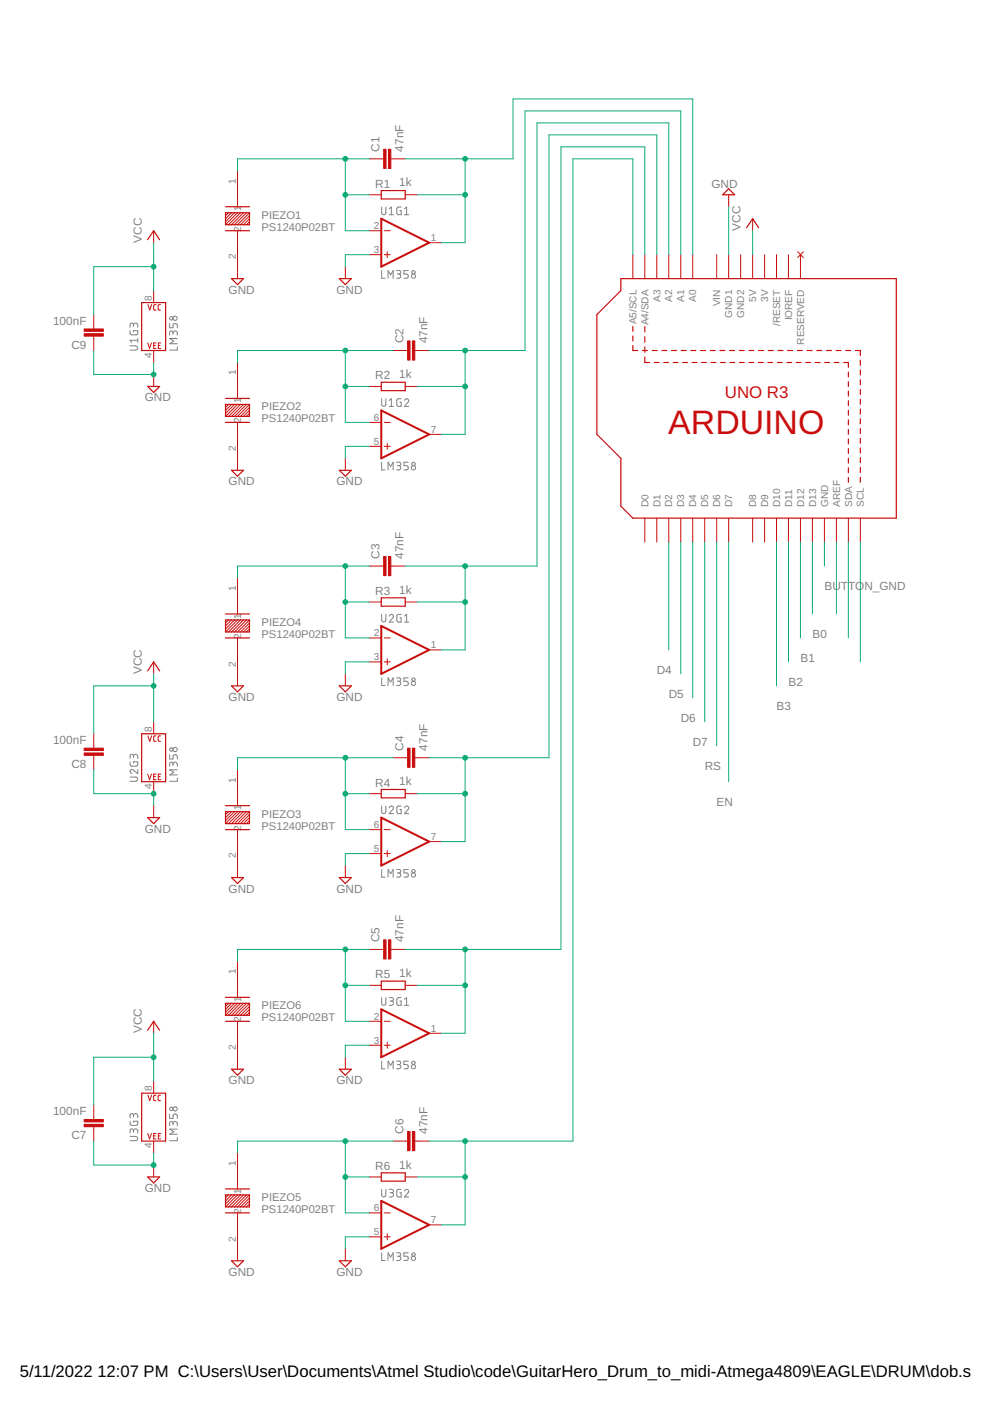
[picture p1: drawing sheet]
<svg xmlns="http://www.w3.org/2000/svg" width="210mm" height="297mm" viewBox="0 0 210 297" stroke-linecap="round" stroke-linejoin="round" font-family="sans-serif">
<g fill="none" stroke="#808080" stroke-width=".21">
<path d="M80.9 43.9v1.2a.44 .44 0 0 0 .5 .4 .44 .44 0 0 0 .4-.4v-1.2M80.9 57.4v1.6h.7M82.3 59v-1.6l.5 .9 .6-.9v1.6M82.5 44.3l.5-.4v1.6M82.5 45.5h.9M84.1 57.4h.5a.37 .37 0 0 1 .4 .3 .37 .37 0 0 1-.4 .4h-.3M84.5 58.1a.44 .44 0 0 1 .5 .4 .44 .44 0 0 1-.5 .5h-.4M85 43.9h-.5l-.3 .2v1.2l.2 .2h.6v-.9h-.2M85.7 45.5h1M85.7 44.3l.5-.4v1.6M86.6 57.4h-1v.7h.6a.45 .45 0 0 1 .4 .4 .45 .45 0 0 1-.4 .5h-.6M27.6 73.3h1.1a.46 .46 0 0 1 .5 .5 .46 .46 0 0 1-.5 .4h-1.1"/>
<path d="M27.6 70.1v.7l.2 .2h1.1l.3-.2v-.7h-.9v.3M28.3 68.9a.46 .46 0 0 1 .5-.4 .46 .46 0 0 1 .4 .4v.5M28.3 69.2v-.3a.36 .36 0 0 0-.4-.4 .36 .36 0 0 0-.3 .4v.5M29.2 72.2h-1.6l.3 .4M29.2 71.7v.9M36 68.6v.9h.7v-.5a.46 .46 0 0 1 .4-.4 .46 .46 0 0 1 .5 .4v.5M36.7 70.6a.46 .46 0 0 1 .4-.5 .46 .46 0 0 1 .5 .5v.5M36.7 70.9v-.4a.36 .36 0 0 0-.4-.4 .36 .36 0 0 0-.3 .4v.6M37.6 73.5v.7h-1.6M37.6 71.8h-1.6l.9 .5-.9 .6h1.6M80.9 84.5v1.2a.44 .44 0 0 0 .5 .5 .44 .44 0 0 0 .4-.5v-1.2M80.9 98v1.6h.7"/>
<path d="M82.3 99.6v-1.6l.5 .9 .6-.9v1.6M82.5 84.9l.5-.4v1.7M82.5 86.2h.9M84.1 98h.5a.36 .36 0 0 1 .4 .4 .36 .36 0 0 1-.4 .3h-.3M84.5 98.7a.46 .46 0 0 1 .5 .5 .46 .46 0 0 1-.5 .4h-.4M85 84.5h-.5l-.3 .3-.1 1 .3 .3 .6 .1v-.9h-.2M85.7 84.9a.45 .45 0 0 1 .7-.3 .45 .45 0 0 1 .1 .7l-.8 .9h1M86.6 98h-1v.7h.6a.46 .46 0 0 1 .4 .5 .46 .46 0 0 1-.4 .4h-.6M80.9 130.3v1.1a.44 .44 0 0 0 .5 .5 .44 .44 0 0 0 .4-.5v-1.1M82.5 130.6a.44 .44 0 0 1 .7-.3 .44 .44 0 0 1 .1 .7l-.8 .9h.9M85 130.3h-.6l-.2 .2v1.3l.8 .1v-.9h-.2M85.7 130.6l.5-.3v1.6"/>
<path d="M85.7 131.9h1M80.9 143.7v1.7h.7M82.3 145.4v-1.7l.5 .9 .6-.9v1.7M84.1 143.7h.5a.36 .36 0 0 1 .4 .4 .36 .36 0 0 1-.4 .3h-.3M84.5 144.4a.46 .46 0 0 1 .5 .5 .46 .46 0 0 1-.5 .5h-.4M86.6 143.7h-1v.7h.6a.46 .46 0 0 1 .4 .5 .46 .46 0 0 1-.4 .5h-.6M27.6 164.8h1.1a.44 .44 0 0 1 .5 .4 .44 .44 0 0 1-.5 .5h-1.1M27.6 161.5v.7l.2 .2 1.3-.1 .1-.8h-.9v.3M28.3 160.4a.46 .46 0 0 1 .5-.5 .46 .46 0 0 1 .4 .5v.4M28.3 160.6v-.3a.36 .36 0 0 0-.4-.4 .36 .36 0 0 0-.3 .4v.5M29.2 163.2v.8l-.9-.7a.44 .44 0 0 0-.7 .1 .44 .44 0 0 0 .3 .6M36 160v.9h.7v-.5a.46 .46 0 0 1 .4-.4 .46 .46 0 0 1 .5 .4v.5"/>
<path d="M36.7 162a.46 .46 0 0 1 .4-.4 .46 .46 0 0 1 .5 .4v.5M36.7 162.3v-.4a.36 .36 0 0 0-.4-.3 .36 .36 0 0 0-.3 .3v.6M37.6 164.9v.8h-1.6M37.6 163.2h-1.6l.9 .5-.9 .6h1.6M80.9 170.9v1.2a.44 .44 0 0 0 .5 .4 .44 .44 0 0 0 .4-.4v-1.2M82.5 171.3a.44 .44 0 0 1 .7-.4 .44 .44 0 0 1 .1 .7l-.8 .9h.9M85 170.9h-.6l-.2 .2v1.2l.2 .2h.6v-.9h-.2M85.7 171.3a.45 .45 0 0 1 .7-.4 .45 .45 0 0 1 .1 .7l-.8 .9h1M80.9 184.4v1.6h.7M82.3 186v-1.6l.5 .9 .6-.9v1.6M84.1 184.4h.5a.36 .36 0 0 1 .4 .3 .36 .36 0 0 1-.4 .4h-.3M84.5 185.1a.44 .44 0 0 1 .5 .4 .44 .44 0 0 1-.5 .5h-.4"/>
<path d="M86.6 184.4h-1v.7h.6a.45 .45 0 0 1 .4 .4 .45 .45 0 0 1-.4 .5h-.6M80.9 211.5v1.2a.44 .44 0 0 0 .5 .4 .44 .44 0 0 0 .4-.4v-1.2M82.5 211.5h.6a.36 .36 0 0 1 .3 .4 .36 .36 0 0 1-.3 .3h-.4M83 212.2a.46 .46 0 0 1 .4 .5 .46 .46 0 0 1-.4 .4h-.5M85 211.5h-.5l-.3 .3v1.1l.2 .2h.6v-.9h-.2M85.7 211.9l.5-.4v1.6M85.7 213.1h1M27.6 237.7v.7l.2 .2h1.1l.3-.2v-.7h-.9v.3M28.3 239.8a.46 .46 0 0 1 .5-.5 .46 .46 0 0 1 .4 .5v.4M28.3 236.6a.46 .46 0 0 1 .5-.5 .46 .46 0 0 1 .4 .5v.4M28.3 236.8v-.3a.36 .36 0 0 0-.4-.4 .36 .36 0 0 0-.3 .4v.5M36 236.2v.9h.7v-.5a.46 .46 0 0 1 .4-.4 .46 .46 0 0 1 .5 .4v.5"/>
<path d="M36.7 238.2a.46 .46 0 0 1 .4-.4 .46 .46 0 0 1 .5 .4v.5M36.7 238.5v-.4a.36 .36 0 0 0-.4-.3 .36 .36 0 0 0-.3 .3v.6M37.6 239.4h-1.6l.9 .5-.9 .6h1.6M80.9 225v1.6h.7M82.3 226.6v-1.6l.5 .9 .6-.9v1.6M84.1 225h.5a.36 .36 0 0 1 .4 .3 .36 .36 0 0 1-.4 .4h-.3M84.5 225.7a.46 .46 0 0 1 .5 .5 .46 .46 0 0 1-.5 .4h-.4M86.6 225h-1v.7h.6a.46 .46 0 0 1 .4 .5 .46 .46 0 0 1-.4 .4h-.6M27.6 240.9h1.1a.46 .46 0 0 1 .5 .5 .46 .46 0 0 1-.5 .5h-1.1M28.3 240.1v-.4a.36 .36 0 0 0-.4-.4 .36 .36 0 0 0-.3 .4v.5M37.6 241.1v.8h-1.6M80.9 252.2v1.1a.44 .44 0 0 0 .5 .5 .44 .44 0 0 0 .4-.5v-1.1"/>
<path d="M82.5 252.2h.6a.36 .36 0 0 1 .3 .3 .36 .36 0 0 1-.3 .4h-.4M83 252.9a.46 .46 0 0 1 .4 .4 .46 .46 0 0 1-.4 .5h-.5M85 252.2h-.6l-.2 .2-.1 1 .3 .4h.6v-.9h-.2M85.7 252.5a.45 .45 0 0 1 .7-.3 .45 .45 0 0 1 .1 .7l-.8 .9h1M80.9 265.6v1.7h.7M82.3 267.3v-1.7l.5 .9 .6-.9v1.7M84.1 265.6h.5a.36 .36 0 0 1 .4 .4 .36 .36 0 0 1-.4 .3h-.3M84.5 266.3a.46 .46 0 0 1 .5 .5 .46 .46 0 0 1-.5 .5h-.4M86.6 265.6h-1v.7h.6a.46 .46 0 0 1 .4 .5 .46 .46 0 0 1-.4 .5h-.6"/>
<circle cx="87.7" cy="58.5" r=".46"/>
<circle cx="87.7" cy="57.7" r=".36"/>
<circle cx="36.3" cy="67.5" r=".36"/>
<circle cx="37.1" cy="67.5" r=".44"/>
<circle cx="87.7" cy="99.2" r=".46"/>
<circle cx="87.7" cy="98.4" r=".36"/>
<circle cx="36.3" cy="158.9" r=".37"/>
<circle cx="37.1" cy="158.9" r=".45"/>
<circle cx="87.7" cy="144.9" r=".45"/>
<circle cx="87.7" cy="144.1" r=".36"/>
<circle cx="87.7" cy="185.5" r=".46"/>
<circle cx="87.7" cy="184.7" r=".36"/>
<circle cx="36.3" cy="235.1" r=".36"/>
<circle cx="37.1" cy="235.1" r=".44"/>
<circle cx="87.7" cy="226.2" r=".46"/>
<circle cx="87.7" cy="225.3" r=".36"/>
<circle cx="87.7" cy="266.8" r=".46"/>
<circle cx="87.7" cy="266" r=".36"/>
</g>
<g fill="none" stroke="#c90d0c" stroke-width=".21">
<path d="M50.4 36.2v7.6M78.3 33.7h3M82.9 33.7h3M32.6 48.9v2.6M48.5 45.1l-.7 .6M49.1 45.1l-1.3 1.3M49.7 45.1l-1.9 1.9M50.4 48.9v10.2M50.4 45.1l-2.6 2.5M51 45.1l-2.5 2.5M51.6 45.1l-2.5 2.5M52.3 45.1l-2.6 2.5"/>
<path d="M52.9 45.1l-2.5 2.5M52.9 45.7l-1.9 1.9M52.9 46.4l-1.3 1.2M52.9 47l-.6 .6M73.2 56.5v2.6M78.3 48.9h2.5M78.3 54h2.5M78.3 41.3h2.5M81.5 48.9h1.2M81.5 54h1.2M82.1 53.4v1.2M85.9 41.3h2.6"/>
<path d="M91 51.5h2.5M134.2 54v5.1M136.7 54v5.1M139.3 54v5.1M141.8 54v5.1M144.3 54v5.1M146.9 54v5.1M152 54v5.1M154.5 41.3v2.5M154.5 54v5.1M157 54v5.1M159.6 46.4v2.5"/>
<path d="M159.6 54v5.1M162.1 54v5.1M164.6 54v5.1M167.2 54v5.1M169.1 53.4l1.2 1.2M169.7 54v5.1M170.3 53.4l-1.2 1.2M19.9 66.7v3M19.9 71.3v3M31.3 72.7l.4 1.2 .4-1.2M31.4 64.6l.3 1.1 .5-1.1M32.6 61.6v2.6"/>
<path d="M32.6 74.3v2.6M32.6 79.4v2.5M32.6 73.2h.4M33.1 64.6h-.4l-.1 .2v.8l.5 .1M33.1 72.7h-.5v1.2h.5M33.6 73.2h.4M34 64.6h-.3l-.2 .2v.8l.5 .1M34.1 72.7h-.5v1.2h.5M50.4 76.9v7.6M83.4 74.3h3M87.9 74.3h3.1M48.5 85.7l-.7 .7"/>
<path d="M49.1 85.7l-1.3 1.3M49.7 85.7l-1.9 2M50.4 89.6v10.1M50.4 85.7l-2.6 2.6M51 85.7l-2.5 2.6M51.6 85.7l-2.5 2.6M52.3 85.7l-2.6 2.6M52.9 85.7l-2.5 2.6M52.9 86.4l-1.9 1.9M52.9 87l-1.3 1.3M52.9 87.7l-.6 .6M73.2 97.2v2.5"/>
<path d="M78.3 89.6h2.5M78.3 94.6h2.5M78.3 81.9h2.5M81.5 89.6h1.2M81.5 94.6h1.2M82.1 94v1.3M85.9 81.9h2.6M91 92.1h2.5M136.7 109.9v5M139.3 109.9v5M141.8 109.9v5M144.3 109.9v5"/>
<path d="M146.9 109.9v5M149.4 109.9v5M152 109.9v5M154.5 109.9v5M159.6 109.9v5M162.1 109.9v5M164.6 109.9v5M167.2 109.9v5M169.7 109.9v5M172.3 109.9v5M174.8 109.9v5M177.3 109.9v5"/>
<path d="M179.9 109.9v5M182.4 109.9v5M48.5 131.4l-.7 .7M49.1 131.4l-1.3 1.3M49.7 131.4l-1.9 1.9M50.4 122.6v7.6M50.4 135.3v10.1M50.4 131.4l-2.6 2.6M51 131.4l-2.5 2.6M51.6 131.4l-2.5 2.6M52.3 131.4l-2.6 2.6M52.9 131.4l-2.5 2.6"/>
<path d="M52.9 132.1l-1.9 1.9M52.9 132.7l-1.3 1.3M52.9 133.3l-.6 .7M78.3 135.3h2.5M78.3 127.6h2.5M78.3 120h3M81.5 135.3h1.2M82.1 139.7v1.3M82.9 120h3M85.9 127.6h2.6M91 137.8h2.5M19.9 155.6v3"/>
<path d="M31.4 156l.3 1.2 .5-1.2M32.6 140.3v2.6M32.6 153v2.6M33.1 156h-.4l-.1 .3v.7l.5 .2M34 156h-.3l-.2 .3v.7l.5 .2M73.2 142.9v2.5M78.3 140.3h2.5M81.5 140.3h1.2M19.9 160.1v3.1M31.3 164.1l.4 1.2 .4-1.2M32.6 165.7v2.6M32.6 170.8v2.6"/>
<path d="M32.6 164.7h.4M33.1 164.1h-.5v1.2h.5M33.6 164.7h.4M34.1 164.1h-.5v1.2h.5M48.5 172.1l-.7 .6M49.1 172.1l-1.3 1.3M49.7 172.1l-1.9 1.9M50.4 163.2v7.6M50.4 175.9v10.2M50.4 172.1l-2.6 2.5M51 172.1l-2.5 2.5M51.6 172.1l-2.5 2.5"/>
<path d="M52.3 172.1l-2.6 2.5M52.9 172.1l-2.5 2.5M52.9 172.7l-1.9 1.9M52.9 173.4l-1.3 1.2M52.9 174l-.6 .6M78.3 175.9h2.5M78.3 168.3h2.5M81.5 175.9h1.2M83.4 160.7h3M85.9 168.3h2.6M87.9 160.7h3.1M91 178.4h2.5"/>
<path d="M73.2 183.5v2.6M78.3 181h2.5M81.5 181h1.2M82.1 180.3v1.3M32.6 216.5v2.6M48.5 212.7l-.7 .7M49.1 212.7l-1.3 1.3M49.7 212.7l-1.9 1.9M50.4 203.8v7.7M50.4 216.5v10.2M50.4 212.7l-2.6 2.6M51 212.7l-2.5 2.6"/>
<path d="M51.6 212.7l-2.5 2.6M52.3 212.7l-2.6 2.6M52.9 212.7l-2.5 2.6M52.9 213.4l-1.9 1.9M52.9 214l-1.3 1.3M52.9 214.6l-.6 .7M78.3 216.5h2.5M78.3 208.9h2.5M78.3 201.3h3M81.5 216.5h1.2M82.9 201.3h3M85.9 208.9h2.6"/>
<path d="M91 219.1h2.5M19.9 234.3v3.1M19.9 238.9v3M31.4 232.2l.3 1.2 .5-1.2M32.6 229.2v2.6M33.1 232.2h-.4l-.1 .3v.7l.5 .2M34 232.2h-.3l-.2 .3v.7l.5 .2M73.2 224.2v2.5M78.3 221.6h2.5M81.5 221.6h1.2M82.1 221v1.2M31.3 240.3l.4 1.2 .4-1.2"/>
<path d="M32.6 241.9v2.6M32.6 247v2.5M32.6 240.8h.4M33.1 240.3h-.5v1.2h.5M33.6 240.8h.4M34.1 240.3h-.5v1.2h.5M48.5 253.3l-.7 .7M49.1 253.3l-1.3 1.3M49.7 253.3l-1.9 1.9M50.4 244.5v7.6M50.4 257.2v10.1M50.4 253.3l-2.6 2.6"/>
<path d="M51 253.3l-2.5 2.6M51.6 253.3l-2.5 2.6M52.3 253.3l-2.6 2.6M52.9 253.3l-2.5 2.6M52.9 254l-1.9 1.9M52.9 254.6l-1.3 1.3M52.9 255.2l-.6 .7M78.3 257.2h2.5M78.3 249.5h2.5M81.5 257.2h1.2M83.4 241.9h3M85.9 249.5h2.6"/>
<path d="M87.9 241.9h3.1M91 259.7h2.5M73.2 264.8v2.5M78.3 262.2h2.5M81.5 262.2h1.2M82.1 261.6v1.3"/>
</g>
<path d="M80.8 46.4l10.2 5.1-10.2 5zM80.8 87l10.2 5.1-10.2 5.1zM80.8 132.7l10.2 5.1-10.2 5.1zM80.8 173.4l10.2 5-10.2 5.1zM80.8 214l10.2 5.1-10.2 5.1zM80.8 254.6l10.2 5.1-10.2 5.1z" fill="none" stroke="#c90d0c" stroke-width=".42"/>
<g fill="none" stroke="#c90d0c" stroke-width=".25">
<path d="M31.3 50.8l1.3-1.9 1.2 1.9M47.8 45.1h5.1v2.5h-5.1zM47.8 43.8h5.1M47.8 48.9h5.1M49.1 59.1h2.5l-1.2 1.2zM71.9 59.1h2.6l-1.3 1.2zM80.8 40.4h5.1v1.8h-5.1zM131.6 59.1h58.4v50.8h-55.8l-2.6-2.6v-10.1l-5-5.1v-25.4l5-5.1zM154.5 40l1.3 1.3h-2.6zM158.3 48.3l1.3-1.9 1.2 1.9M30 64.2h5.1v10.1h-5.1zM134.2 73.3v1h1"/>
<path d="M134.2 69.2v1.1M134.2 71.2v1.1M136.2 74.3h1.1M136.7 75.7v1.2h1M136.7 69.2v1.2M136.7 71.4v1.1M136.7 73.5v1.2M138.3 74.3h1M138.7 76.9h1M140.3 74.3h1.1M140.7 76.9h1M142.4 74.3h1"/>
<path d="M142.7 76.9h1M144.4 74.3h1.1M144.7 76.9h1.1M146.5 74.3h1M146.7 76.9h1.1M148.5 74.3h1.1M148.8 76.9h1M150.6 74.3h1M150.8 76.9h1M152.6 74.3h1.1M152.8 76.9h1M154.7 74.3h1"/>
<path d="M154.8 76.9h1M156.7 74.3h1.1M156.8 76.9h1M158.8 74.3h1.1M158.8 76.9h1M160.8 76.9h1M160.8 74.3h1.1M162.8 76.9h1M162.9 74.3h1.1M164.8 76.9h1M165 74.3h1M166.8 76.9h1"/>
<path d="M167 74.3h1.1M168.8 76.9h1M169.1 74.3h1M170.8 76.9h1.1M171.1 74.3h1.1M172.8 76.9h1.1M173.2 74.3h1M174.9 76.9h1M175.2 74.3h1.1M176.9 76.9h1M177.3 74.3h1M178.9 76.9h1v1"/>
<path d="M179.3 74.3h1.1M179.9 78.9v1M181.4 74.3h1v1.1M182.4 76.4v1M182.4 78.4v1.1M31.3 81.9h2.5l-1.2 1.3zM47.8 84.5h5.1M47.8 89.6h5.1M47.8 85.7h5.1v2.6h-5.1zM49.1 99.7h2.5l-1.2 1.3zM71.9 99.7h2.6l-1.3 1.3zM80.8 81h5.1v1.8h-5.1z"/>
<path d="M179.9 80.9v1M179.9 82.9v1.1M179.9 85v1M179.9 87v1M179.9 89v1.1M179.9 91.1v1M179.9 93.1v1M179.9 95.1v1.1M179.9 97.2v1M179.9 99.2v1M182.4 80.5v1.1M182.4 82.6v1.1"/>
<path d="M182.4 84.6v1.1M182.4 86.7v1.1M182.4 88.8v1.1M182.4 90.8v1.1M182.4 92.9v1.1M182.4 95v1.1M182.4 97v1.1M182.4 99.1v1.1M179.9 101.2v1M182.4 101.2v1M47.8 131.4h5.1v2.6h-5.1zM47.8 130.2h5.1"/>
<path d="M47.8 135.3h5.1M80.8 126.7h5.1v1.8h-5.1zM30 155.6h5.1v10.1h-5.1zM31.3 142.2l1.3-1.9 1.2 1.9M49.1 145.4h2.5l-1.2 1.3zM71.9 145.4h2.6l-1.3 1.3zM31.3 173.4h2.5l-1.2 1.2zM47.8 172.1h5.1v2.5h-5.1zM47.8 170.8h5.1M47.8 175.9h5.1M80.8 167.4h5.1v1.8h-5.1zM49.1 186.1h2.5l-1.2 1.2z"/>
<path d="M71.9 186.1h2.6l-1.3 1.2zM31.3 218.4l1.3-1.9 1.2 1.9M47.8 212.7h5.1v2.6h-5.1zM47.8 211.5h5.1M47.8 216.5h5.1M80.8 208h5.1v1.8h-5.1zM30 231.8h5.1v10.1h-5.1zM49.1 226.7h2.5l-1.2 1.3zM71.9 226.7h2.6l-1.3 1.3zM31.3 249.5h2.5l-1.2 1.3zM47.8 253.3h5.1v2.6h-5.1zM47.8 252.1h5.1"/>
<path d="M47.8 257.2h5.1M80.8 248.7h5.1v1.7h-5.1zM49.1 267.3h2.5l-1.2 1.3zM71.9 267.3h2.6l-1.3 1.3z"/>
</g>
<g fill="#c90d0c" stroke="#c90d0c" stroke-width=".21">
<path d="M82.4 31.6h.5v4.1h-.5z"/>
<path d="M81.3 31.6h.6v4.1h-.6z"/>
<path d="M87.4 72.3h.5v4h-.5z"/>
<path d="M86.4 72.3h.5v4h-.5z"/>
<path d="M82.4 118h.5v4h-.5z"/>
<path d="M81.3 118h.6v4h-.6z"/>
<path d="M87.4 158.6h.5v4.1h-.5z"/>
<path d="M86.4 158.6h.5v4.1h-.5z"/>
<path d="M82.4 199.3h.5v4h-.5z"/>
<path d="M81.3 199.3h.6v4h-.6z"/>
<path d="M87.4 239.9h.5v4.1h-.5z"/>
<path d="M86.4 239.9h.5v4.1h-.5z"/>
<path d="M17.8 237.4h4.1v.5h-4.1z"/>
<path d="M17.8 238.4h4.1v.5h-4.1z"/>
<path d="M17.8 158.6h4.1v.5h-4.1z"/>
<path d="M17.8 159.6h4.1v.5h-4.1z"/>
<path d="M17.8 69.7h4.1v.6h-4.1z"/>
<path d="M17.8 70.8h4.1v.5h-4.1z"/>
</g>
<g fill="none" stroke="#0dab76" stroke-width=".21">
<path d="M73.2 33.7v15.2h5.1M78.3 33.7h-27.9v2.5M85.9 33.7h22.9v-12.7h38.1v33M98.6 33.7v17.8h-5.1M32.6 51.5v10.1M32.6 56.5h-12.7v10.2M73.2 41.3h5.1M78.3 54h-5.1v2.5M88.5 41.3h10.1M134.2 54v-20.3h-12.7v208.2h-30.5M136.7 54v-22.9h-17.8v170.2h-33M139.3 54v-25.4h-22.9v132.1h-25.4"/>
<path d="M141.8 54v-27.9h-27.9v93.9h-28M144.3 54v-30.5h-33v50.8h-20.3M154.5 43.8v10.2M159.6 48.9v5.1M19.9 74.3v5.1h12.7v-2.5M73.2 74.3v15.3h5.1M83.4 74.3h-33v2.6M98.6 74.3v17.8h-5.1M73.2 81.9h5.1M78.3 94.6h-5.1v2.6M88.5 81.9h10.1M141.8 114.9v22.9"/>
<path d="M144.3 114.9v28M146.9 114.9v33.1M149.4 114.9v38.1M152 114.9v43.2M154.5 114.9v50.8M164.6 114.9v30.5M167.2 114.9v25.4M169.7 114.9v20.4M172.3 114.9v15.3M174.8 114.9v5.1M177.3 114.9v15.3M179.9 114.9v20.4"/>
<path d="M182.4 114.9v25.4M73.2 120v15.3h5.1M73.2 127.6h5.1M78.3 120h-27.9v2.6M88.5 127.6h10.1M98.6 120v17.8h-5.1M32.6 142.9v10.1M32.6 145.4h-12.7v10.2M78.3 140.3h-5.1v2.6M19.9 163.2v5.1h12.7v2.5M73.2 160.7v15.2h5.1M73.2 168.3h5.1"/>
<path d="M83.4 160.7h-33v2.5M88.5 168.3h10.1M98.6 160.7v17.7h-5.1M78.3 181h-5.1v2.5M32.6 219.1v10.1M73.2 201.3v15.2h5.1M73.2 208.9h5.1M78.3 201.3h-27.9v2.5M88.5 208.9h10.1M98.6 201.3v17.8h-5.1M32.6 224.2h-12.7v10.1M78.3 221.6h-5.1v2.6"/>
<path d="M19.9 241.9v5.1h12.7v-2.5M73.2 241.9v15.3h5.1M73.2 249.5h5.1M83.4 241.9h-33v2.6M88.5 249.5h10.1M98.6 241.9v17.8h-5.1M78.3 262.2h-5.1v2.6"/>
</g>
<g fill="#0dab76" stroke="#0dab76" stroke-width=".21">
<circle cx="32.6" cy="79.4" r=".51"/>
<circle cx="32.6" cy="168.3" r=".51"/>
<circle cx="32.6" cy="247" r=".51"/>
<circle cx="73.2" cy="41.3" r=".51"/>
<circle cx="73.2" cy="33.7" r=".51"/>
<circle cx="98.6" cy="41.3" r=".51"/>
<circle cx="98.6" cy="33.7" r=".51"/>
<circle cx="73.2" cy="81.9" r=".51"/>
<circle cx="73.2" cy="74.3" r=".51"/>
<circle cx="98.6" cy="81.9" r=".51"/>
<circle cx="98.6" cy="74.3" r=".51"/>
<circle cx="73.2" cy="127.6" r=".51"/>
<circle cx="73.2" cy="120" r=".51"/>
<circle cx="98.6" cy="127.6" r=".51"/>
<circle cx="98.6" cy="120" r=".51"/>
<circle cx="73.2" cy="168.3" r=".51"/>
<circle cx="73.2" cy="160.7" r=".51"/>
<circle cx="98.6" cy="168.3" r=".51"/>
<circle cx="98.6" cy="160.7" r=".51"/>
<circle cx="73.2" cy="208.9" r=".51"/>
<circle cx="73.2" cy="201.3" r=".51"/>
<circle cx="98.6" cy="208.9" r=".51"/>
<circle cx="98.6" cy="201.3" r=".51"/>
<circle cx="73.2" cy="249.5" r=".51"/>
<circle cx="73.2" cy="241.9" r=".51"/>
<circle cx="98.6" cy="249.5" r=".51"/>
<circle cx="98.6" cy="241.9" r=".51"/>
<circle cx="32.6" cy="56.5" r=".51"/>
<circle cx="32.6" cy="145.4" r=".51"/>
<circle cx="32.6" cy="224.2" r=".51"/>
</g>
<text font-size="7.2" fill="#c90d0c" x="141.7" y="92.1">ARDUINO</text>
<text font-size="3.6" fill="#c90d0c" x="153.7" y="84.5">UNO R3</text>
<g font-size="3.5">
<text x="4.2" y="291.8">5/11/2022</text>
<text x="20.6" y="291.8">12:07 PM C:\Users\User\Documents\Atmel Studio\code\GuitarHero_Drum_to_midi-Atmega4809\EAGLE\DRUM\dob.sch (</text>
</g>
<g font-size="2.5" fill="#808080">
<text x="80.5" y="32.2" transform="rotate(-90 80.5 32.2)">C1</text>
<text x="85.5" y="32.2" transform="rotate(-90 85.5 32.2)">47nF</text>
<text x="79.6" y="39.8">R1</text>
<text x="84.6" y="39.5">1k</text>
<text x="150.8" y="39.9">GND</text>
<text x="30" y="51.5" transform="rotate(-90 30 51.5)">VCC</text>
<text x="157" y="48.9" transform="rotate(-90 157 48.9)">VCC</text>
<text x="48.5" y="62.2">GND</text>
<text x="71.3" y="62.2">GND</text>
<text x="11.2" y="68.8">100nF</text>
<text x="15.2" y="73.9">C9</text>
<text x="85.5" y="72.8" transform="rotate(-90 85.5 72.8)">C2</text>
<text x="90.6" y="72.8" transform="rotate(-90 90.6 72.8)">47nF</text>
<text x="79.6" y="80.4">R2</text>
<text x="84.6" y="80.2">1k</text>
<text x="30.7" y="85.1">GND</text>
<text x="48.5" y="102.9">GND</text>
<text x="71.3" y="102.9">GND</text>
<text x="80.5" y="118.5" transform="rotate(-90 80.5 118.5)">C3</text>
<text x="85.5" y="118.5" transform="rotate(-90 85.5 118.5)">47nF</text>
<text x="84.6" y="125.9">1k</text>
<text x="174.8" y="125.1">BUTTON_GND</text>
<text x="79.6" y="126.1">R3</text>
<text x="172.3" y="135.3">B0</text>
<text x="30" y="142.9" transform="rotate(-90 30 142.9)">VCC</text>
<text x="139.2" y="142.9">D4</text>
<text x="169.7" y="140.3">B1</text>
<text x="48.5" y="148.6">GND</text>
<text x="71.3" y="148.6">GND</text>
<text x="141.8" y="148">D5</text>
<text x="167.2" y="145.4">B2</text>
<text x="144.3" y="153">D6</text>
<text x="164.6" y="150.5">B3</text>
<text x="11.2" y="157.7">100nF</text>
<text x="85.5" y="159.1" transform="rotate(-90 85.5 159.1)">C4</text>
<text x="90.6" y="159.1" transform="rotate(-90 90.6 159.1)">47nF</text>
<text x="146.9" y="158.1">D7</text>
<text x="15.2" y="162.8">C8</text>
<text x="79.6" y="166.8">R4</text>
<text x="84.6" y="166.5">1k</text>
<text x="149.4" y="163.2">RS</text>
<text x="151.9" y="170.8">EN</text>
<text x="30.7" y="176.5">GND</text>
<text x="48.5" y="189.2">GND</text>
<text x="71.3" y="189.2">GND</text>
<text x="80.5" y="199.8" transform="rotate(-90 80.5 199.8)">C5</text>
<text x="85.5" y="199.8" transform="rotate(-90 85.5 199.8)">47nF</text>
<text x="79.6" y="207.4">R5</text>
<text x="84.6" y="207.1">1k</text>
<text x="30" y="219.1" transform="rotate(-90 30 219.1)">VCC</text>
<text x="48.5" y="229.9">GND</text>
<text x="71.3" y="229.9">GND</text>
<text x="11.2" y="236.5">100nF</text>
<text x="15.2" y="241.5">C7</text>
<text x="85.5" y="240.4" transform="rotate(-90 85.5 240.4)">C6</text>
<text x="90.6" y="240.4" transform="rotate(-90 90.6 240.4)">47nF</text>
<text x="79.6" y="248">R6</text>
<text x="84.6" y="247.8">1k</text>
<text x="30.7" y="252.7">GND</text>
<text x="48.5" y="270.5">GND</text>
<text x="71.3" y="270.5">GND</text>
</g>
<g font-size="2.4" fill="#808080">
<text x="55.4" y="46.4">PIEZO1</text>
<text x="55.4" y="48.9">PS1240P02BT</text>
<text x="55.4" y="89.6">PS1240P02BT</text>
<text x="55.4" y="87">PIEZO2</text>
<text x="55.4" y="135.3">PS1240P02BT</text>
<text x="55.4" y="132.7">PIEZO4</text>
<text x="55.4" y="173.4">PIEZO3</text>
<text x="55.4" y="175.9">PS1240P02BT</text>
<text x="55.4" y="214">PIEZO6</text>
<text x="55.4" y="216.5">PS1240P02BT</text>
<text x="55.4" y="257.2">PS1240P02BT</text>
<text x="55.4" y="254.6">PIEZO5</text>
</g>
<g font-size="2.1" fill="#808080">
<text x="50" y="39" transform="rotate(-90 50 39)">1</text>
<text x="51.1" y="44.8" transform="rotate(-90 51.1 44.8)">1</text>
<text x="51.1" y="49.1" transform="rotate(-90 51.1 49.1)">2</text>
<text x="79.3" y="53.6">3</text>
<text x="79.3" y="48.6">2</text>
<text x="91.3" y="51.1">1</text>
<text x="50" y="55" transform="rotate(-90 50 55)">2</text>
<text x="32.2" y="63.8" transform="rotate(-90 32.2 63.8)">8</text>
<text x="140" y="64" transform="rotate(-90 140 64)">A3</text>
<text x="142.5" y="64" transform="rotate(-90 142.5 64)">A2</text>
<text x="145.1" y="64" transform="rotate(-90 145.1 64)">A1</text>
<text x="147.6" y="64" transform="rotate(-90 147.6 64)">A0</text>
<text x="152.7" y="65" transform="rotate(-90 152.7 65)">VIN</text>
<text x="160.3" y="64" transform="rotate(-90 160.3 64)">5V</text>
<text x="162.9" y="64" transform="rotate(-90 162.9 64)">3V</text>
<text x="134.9" y="68.8" transform="rotate(-90 134.9 68.8)">A5/SCL</text>
<text x="137.5" y="69" transform="rotate(-90 137.5 69)">A4/SDA</text>
<text x="155.2" y="67.4" transform="rotate(-90 155.2 67.4)">GND1</text>
<text x="157.8" y="67.4" transform="rotate(-90 157.8 67.4)">GND2</text>
<text x="165.4" y="69.1" transform="rotate(-90 165.4 69.1)">/RESET</text>
<text x="167.9" y="67.9" transform="rotate(-90 167.9 67.9)">IOREF</text>
<text x="32.2" y="75.9" transform="rotate(-90 32.2 75.9)">4</text>
<text x="170.5" y="73.1" transform="rotate(-90 170.5 73.1)">RESERVED</text>
<text x="50" y="79.6" transform="rotate(-90 50 79.6)">1</text>
<text x="51.1" y="89.8" transform="rotate(-90 51.1 89.8)">2</text>
<text x="51.1" y="85.5" transform="rotate(-90 51.1 85.5)">1</text>
<text x="79.3" y="89.2">6</text>
<text x="50" y="95.6" transform="rotate(-90 50 95.6)">2</text>
<text x="79.3" y="94.3">5</text>
<text x="91.3" y="91.7">7</text>
<text x="137.5" y="107.5" transform="rotate(-90 137.5 107.5)">D0</text>
<text x="140" y="107.5" transform="rotate(-90 140 107.5)">D1</text>
<text x="142.5" y="107.5" transform="rotate(-90 142.5 107.5)">D2</text>
<text x="145.1" y="107.5" transform="rotate(-90 145.1 107.5)">D3</text>
<text x="147.6" y="107.5" transform="rotate(-90 147.6 107.5)">D4</text>
<text x="150.2" y="107.5" transform="rotate(-90 150.2 107.5)">D5</text>
<text x="152.7" y="107.5" transform="rotate(-90 152.7 107.5)">D6</text>
<text x="155.2" y="107.5" transform="rotate(-90 155.2 107.5)">D7</text>
<text x="160.3" y="107.5" transform="rotate(-90 160.3 107.5)">D8</text>
<text x="162.9" y="107.5" transform="rotate(-90 162.9 107.5)">D9</text>
<text x="165.4" y="107.5" transform="rotate(-90 165.4 107.5)">D10</text>
<text x="167.9" y="107.5" transform="rotate(-90 167.9 107.5)">D11</text>
<text x="170.5" y="107.5" transform="rotate(-90 170.5 107.5)">D12</text>
<text x="173" y="107.5" transform="rotate(-90 173 107.5)">D13</text>
<text x="175.6" y="107.5" transform="rotate(-90 175.6 107.5)">GND</text>
<text x="178.1" y="107.5" transform="rotate(-90 178.1 107.5)">AREF</text>
<text x="180.6" y="107.5" transform="rotate(-90 180.6 107.5)">SDA</text>
<text x="183.2" y="107.5" transform="rotate(-90 183.2 107.5)">SCL</text>
<text x="50" y="125.3" transform="rotate(-90 50 125.3)">1</text>
<text x="51.1" y="131.2" transform="rotate(-90 51.1 131.2)">1</text>
<text x="51.1" y="135.5" transform="rotate(-90 51.1 135.5)">2</text>
<text x="79.3" y="134.9">2</text>
<text x="91.3" y="137.4">1</text>
<text x="50" y="141.3" transform="rotate(-90 50 141.3)">2</text>
<text x="79.3" y="140">3</text>
<text x="32.2" y="155.2" transform="rotate(-90 32.2 155.2)">8</text>
<text x="32.2" y="167.3" transform="rotate(-90 32.2 167.3)">4</text>
<text x="50" y="165.9" transform="rotate(-90 50 165.9)">1</text>
<text x="51.1" y="171.8" transform="rotate(-90 51.1 171.8)">1</text>
<text x="51.1" y="176.1" transform="rotate(-90 51.1 176.1)">2</text>
<text x="79.3" y="175.5">6</text>
<text x="91.3" y="178.1">7</text>
<text x="50" y="182" transform="rotate(-90 50 182)">2</text>
<text x="79.3" y="180.6">5</text>
<text x="50" y="206.6" transform="rotate(-90 50 206.6)">1</text>
<text x="51.1" y="212.4" transform="rotate(-90 51.1 212.4)">1</text>
<text x="51.1" y="216.7" transform="rotate(-90 51.1 216.7)">2</text>
<text x="79.3" y="221.3">3</text>
<text x="79.3" y="216.2">2</text>
<text x="91.3" y="218.7">1</text>
<text x="50" y="222.6" transform="rotate(-90 50 222.6)">2</text>
<text x="32.2" y="231.4" transform="rotate(-90 32.2 231.4)">8</text>
<text x="32.2" y="243.5" transform="rotate(-90 32.2 243.5)">4</text>
<text x="50" y="247.2" transform="rotate(-90 50 247.2)">1</text>
<text x="51.1" y="257.4" transform="rotate(-90 51.1 257.4)">2</text>
<text x="51.1" y="253.1" transform="rotate(-90 51.1 253.1)">1</text>
<text x="79.3" y="256.8">6</text>
<text x="50" y="263.2" transform="rotate(-90 50 263.2)">2</text>
<text x="79.3" y="261.9">5</text>
<text x="91.3" y="259.3">7</text>
</g>
</svg>
